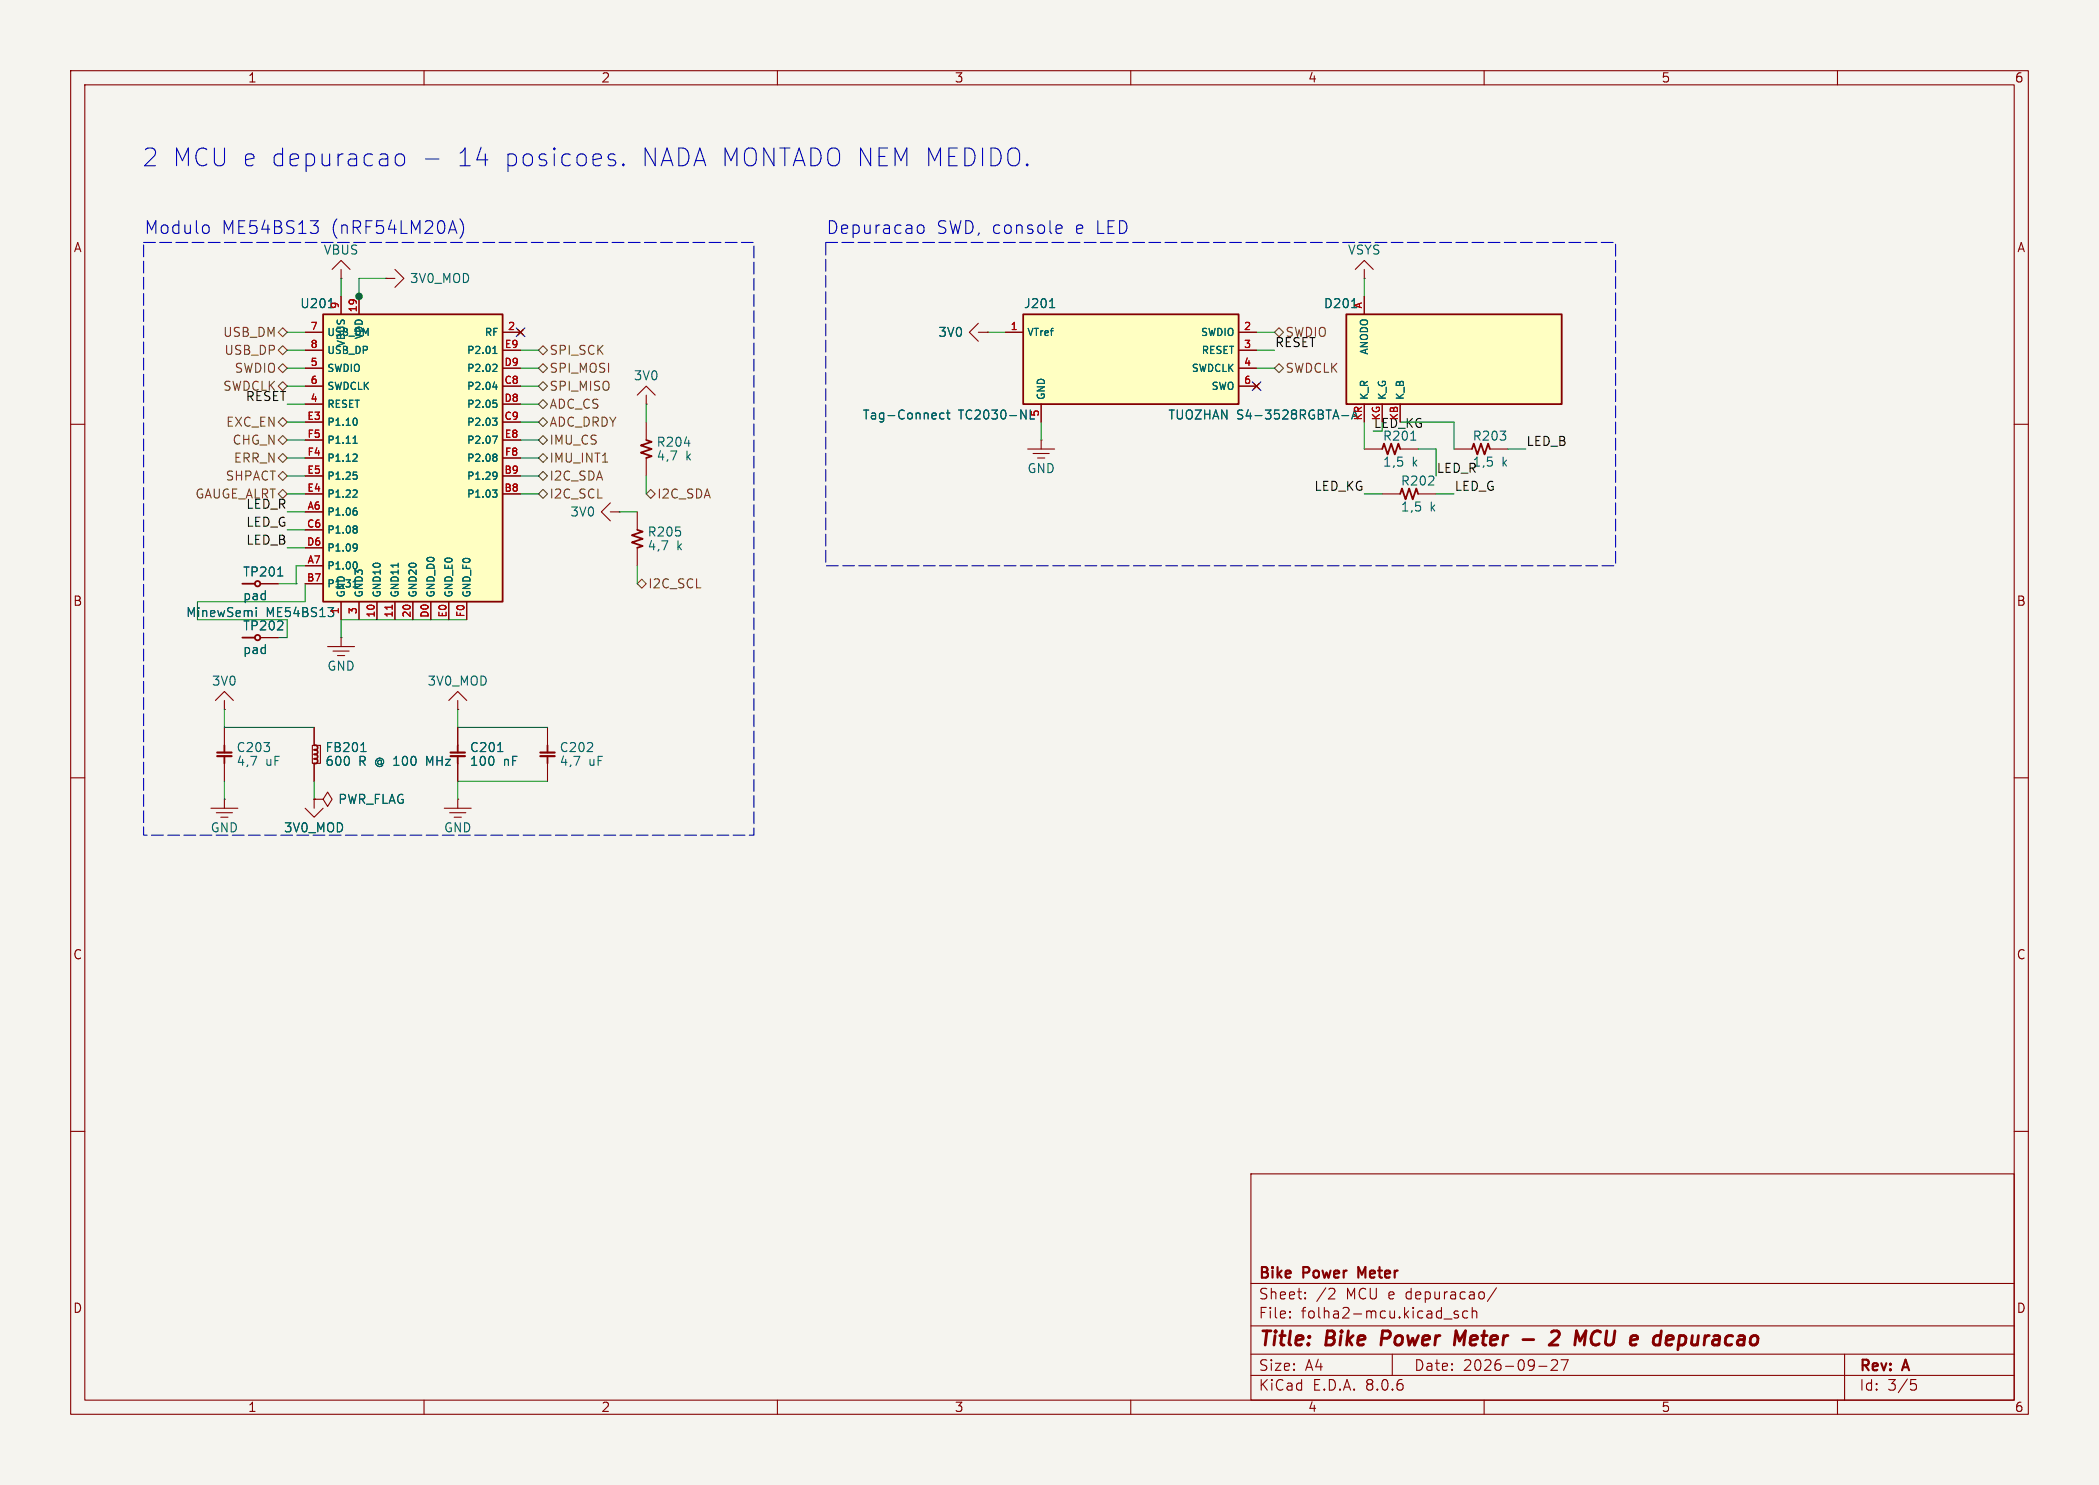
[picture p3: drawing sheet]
<svg xmlns="http://www.w3.org/2000/svg" width="297mm" height="210mm" viewBox="0 0 297 210" stroke-linecap="round" stroke-linejoin="round" font-family="sans-serif">
<path d="M0 0h297v210h-297z" fill="#f5f4ef" stroke="#f5f4ef" stroke-width=".14"/>
<g fill="none" stroke="#840000" stroke-width=".15">
<path d="M10 10h277v190h-277zM12 12h273v186h-273zM60 10v2M110 10v2M160 10v2M210 10v2M260 10v2M191.8 38.1l1.2-1.3 1.3 1.3M193 39.4h.1M193 38.1v1.3M10 60h2M91.4 59.7v2.5"/>
<path d="M138.4 45.7l-1.2 1.3 1.2 1.3M138.4 47h1.3M139.7 47h.1M285 60h2M86.4 71.1l-1.3 1.3 1.3 1.3M86.4 72.4h1.2M87.6 72.4h.1M90.2 72.4v2.5M90.2 77.5v2.5M91.4 64.8v2.5M145.4 63.5h3.8M146.2 64.1h2.3"/>
<path d="M146.8 64.8h1M147.3 62.2h.1M147.3 62.2v1.3M193 63.5h2.6M198.1 63.5h2.6M30.5 99.1l1.2-1.3 1.3 1.3M31.7 99.1v1.2M10 110h2M31.7 100.3h.1M44.2 105.4h1.1v2.6h-1.1zM44.4 113h.1M44.4 102.9v2.5"/>
<path d="M44.4 108v2.5M44.4 113h1.3M46.4 112l.6 1-.6 1-.7-1zM285 110h2M10 160h2M285 160h2M177 166h108v32h-108zM60 198v2M110 198v2M160 198v2M177 194.5h108M177 191.5h108"/>
<path d="M177 187.5h108M177 181.5h108M182.5 186.3h.1l-.1 .1M182.5 186.3v.1M182.5 185.5v.1M182.5 185.5h.1l-.1 .1M184.7 183.6v.1M184.7 183.6h-.1l.1 .1M184.7 182.8v.1M184.7 182.8h-.1l.1 .1M188.2 182.2l.5 .1a.41 .41 0 0 1 .1 .5l-.8 .9h.9M197 191.5v3"/>
<path d="M204.3 186.5h1.2M206.3 185.5l-.3-.1-.3 .2 .1 .2 .5 .2 .1 .1-.1 .2-.1 .1-.5-.1M207.7 185.5l-.5-.1-.2 .3v.4l.1 .2 .1 .1 .5-.1M208.3 185.5a.37 .37 0 0 1 .7 .1v.8M208.3 184.9v1.5M210 198v2M211.7 182.1l-1.2 2M217.7 193.2h1.2M219.5 192.4l.2-.1 .5 .1a.41 .41 0 0 1 .1 .5l-.8 .9h.9M220.9 192.3h1l-.7 1.5M260 198v2M261 191.5v6.5"/>
<path d="M270.4 195.1h.7M270.5 195.7h.4l.3 .3v.3l-.2 .2-.5 .1"/>
</g>
<path d="M195.6 188.2l-.2 2M207.4 188.2l-.9 1.4-.5-1.4-.2 2M215.5 189.4h1.5M219.5 188.4l.3-.2h.5a.45 .45 0 0 1 .3 .6l-.1 .3-1.3 1.1h1.2M225.2 189.9a.68 .68 0 0 0 1 .2M226.1 188.2a.88 .88 0 0 0-.9 .9M234.4 188.9l.6 .1M234.8 190.1l-.5 .1M235.1 188.2l-.3 2M237.8 188.9l.6 .1 .2 .3-.1 .5-.4 .4" fill="none" stroke="#840000" stroke-width=".4"/>
<path d="M192.7 180.3l-.5-1.1v1.5" fill="none" stroke="#840000" stroke-width=".3"/>
<path d="M90.2 74.9l.7 .3-1.5 .5 1.5 .5-1.5 .5 1.5 .5-.7 .3M91.4 62.2l.8 .3-1.5 .5 1.5 .5-1.5 .5 1.5 .5-.8 .3M195.6 63.5l.2-.8 .5 1.6 .5-1.6 .6 1.6 .5-1.6 .2 .8M44.5 105.4h.2l.2 .2-.1 .4h-.4h.3l.2 .2-.1 .4-.4 .1h.4l.1 .4-.2 .2h-.3h.4l.2 .3-.2 .3-.4 .1" fill="none" stroke="#840000" stroke-width=".25"/>
<path d="M96.8 62.7h.8M199.6 62.2h.7M51.1 106.3h.7M51.3 105.2l.1-.2v1.3" fill="none" stroke="#006464" stroke-width=".15"/>
<path d="M45.7 44.5h25.4v40.6h-25.4z" fill="#ffffc2"/>
<g fill="none" stroke="#840000" stroke-width=".25">
<path d="M45.7 44.5h25.4v40.6h-25.4zM34.3 82.6h1.8"/>
<circle cx="36.4" cy="82.6" r=".38"/>
</g>
<g fill="none" stroke="#840000" stroke-width=".15">
<path d="M43.2 47h2.5M43.2 57.2h2.5M43.2 52.1h2.5M43.2 54.6h2.5M43.2 49.5h2.5M43.2 59.7h2.5M48.3 41.9v2.6M50.8 41.9v2.6M71.1 47h2.6M71.1 57.2h2.6M71.1 52.1h2.6M71.1 54.6h2.6"/>
<path d="M71.1 49.5h2.6M71.1 59.7h2.6M73.3 46.6l.7 .8M74 46.6l-.7 .8M43.2 72.4h2.5M43.2 69.9h2.5M43.2 67.3h2.5M43.2 74.9h2.5M43.2 77.5h2.5M43.2 62.2h2.5M43.2 64.8h2.5M71.1 69.9h2.6"/>
<path d="M71.1 67.3h2.6M71.1 62.2h2.6M71.1 64.8h2.6M36.8 82.6h2.6M43.2 80h2.5M43.2 82.6h2.5M48.3 85.1v2.5M50.8 85.1v2.5M53.3 85.1v2.5M55.9 85.1v2.5M58.4 85.1v2.5M61 85.1v2.5"/>
<path d="M63.5 85.1v2.5M66 85.1v2.5"/>
</g>
<g fill="none" stroke="#006464" stroke-width=".15">
<path d="M46.5 43.5h.7M50.3 59.1a.64 .64 0 0 1 0 1.1M69.7 59.1h.6l-.3 .4 .3 .1v.4l-.2 .2h-.3M69.7 54.7h.7M69.7 50h.6M69.8 56.6h.5M69.8 49.2l.2-.2v1M69.9 51.5l.3 .1 .1 .2-.6 .7h.6M69.9 57h.2l.2 .2-.1 .4h-.3M70.2 54.4v.7M50 62.7h.5M50 66.8h.5"/>
<path d="M50.1 61.9l.1-.2v1M50.2 71.8h.2M50.3 79.5l.1 .1 .1 .2v.5M50.3 72.2l.2 .2v.3l-.2 .2M50.3 64.2l.2 .2v.3l-.6 .5h.6M50.3 67.1l.2 .2v.3l-.2 .2M50.3 69.3l.2 .2v.2l-.6 .6h.6M50.3 74.4l.2 .2-.2 .2 .2 .1v.3l-.2 .2M50.3 76.9l.2 .1a.83 .83 0 0 1-.2 .9M50.5 77.4l-.2 .1M56.3 79.6v.6M69.7 69.3h.6l-.3 .4 .3 .1v.3l-.2 .2h-.3"/>
<path d="M69.7 61.7h.7l-.5 1M69.9 64.2l.3 .1 .1 .1-.2 .3M69.9 66.8l.4 .1a.67 .67 0 0 1-.3 .9M69.9 64.7h.2M70.1 64.7h.2v.3l-.1 .2h-.3M70.3 67.2l-.1 .1-.3 .1M36.3 86.3v.9M39.3 81.5h.7M46.4 85.9h.8l-.4 .5M50 83h.5"/>
</g>
<path d="M55.5 85.6v.6" fill="none" stroke="#a90000" stroke-width=".15"/>
<path d="M144.8 44.5h30.5v12.7h-30.5z" fill="#ffffc2"/>
<path d="M144.8 44.5h30.5v12.7h-30.5z" fill="none" stroke="#840000" stroke-width=".25"/>
<path d="M142.2 47h2.6M147.3 57.2v2.5M175.3 47h2.5M175.3 49.5h2.5M175.3 52.1h2.5M175.3 54.6h2.5M177.4 54.2l.8 .8M178.2 54.2l-.8 .8" fill="none" stroke="#840000" stroke-width=".15"/>
<path d="M133.6 58.5l-.4-.1-.2 .2v.4l.1 .2h.5M133.9 58.4h.5M134.1 58v1.1l.1 .1 .2 .1M148.5 43.5h.7" fill="none" stroke="#006464" stroke-width=".15"/>
<path d="M190.5 44.5h30.5v12.7h-30.5z" fill="#ffffc2"/>
<g fill="none" stroke="#840000" stroke-width=".25">
<path d="M190.5 44.5h30.5v12.7h-30.5zM198.1 69.9l.3-.8 .5 1.5 .5-1.5 .5 1.5 .5-1.5 .3 .8M208.3 63.5l.2-.8 .5 1.6 .5-1.6 .6 1.6 .5-1.6 .2 .8M34.3 90.2h1.8M31.7 105.4v1M31.7 106.9v1.1M64.8 105.4v1M77.5 105.4v1M77.5 106.9v1.1"/>
<circle cx="36.4" cy="90.2" r=".38"/>
</g>
<g fill="none" stroke="#840000" stroke-width=".15">
<path d="M47 38.1l1.3-1.3 1.2 1.3M48.3 39.4h.1M48.3 38.1v1.3M54.6 39.4h.1M54.6 39.4h1.3M55.9 38.1l1.2 1.3-1.2 1.2M43.2 47h2.5M43.2 49.5h2.5M43.2 52.1h2.5M43.2 54.6h2.5M43.2 57.2h2.5M43.2 59.7h2.5"/>
<path d="M48.3 41.9v2.6M50.8 41.9v2.6M71.1 47h2.6M71.1 49.5h2.6M71.1 52.1h2.6M71.1 54.6h2.6M71.1 57.2h2.6M71.1 59.7h2.6M73.3 46.6l.7 .8M74 46.6l-.7 .8M90.2 55.9l1.2-1.3 1.3 1.3M91.4 57.2h.1"/>
<path d="M91.4 55.9v1.3M139.7 47h.1M142.2 47h2.6M147.3 57.2v2.5M175.3 47h2.5M175.3 49.5h2.5M175.3 52.1h2.5M175.3 54.6h2.5M177.4 54.2l.8 .8M178.2 54.2l-.8 .8M193 41.9v2.6M193 57.2v2.5"/>
<path d="M195.6 57.2v2.5M198.1 57.2v2.5M43.2 69.9h2.5M43.2 72.4h2.5M43.2 67.3h2.5M43.2 74.9h2.5M43.2 77.5h2.5M43.2 62.2h2.5M43.2 64.8h2.5M71.1 69.9h2.6M71.1 67.3h2.6M71.1 62.2h2.6"/>
<path d="M71.1 64.8h2.6M195.6 69.9h2.5M200.7 69.9h2.5M205.7 63.5h2.6M210.8 63.5h2.6M36.8 90.2h2.6M36.8 82.6h2.6M43.2 82.6h2.5M43.2 80h2.5M46.4 91.4h3.8M47.1 92.1h2.3M47.8 92.7h1"/>
<path d="M48.3 90.2h.1M48.3 85.1v2.5M48.3 90.2v1.2M50.8 85.1v2.5M53.3 85.1v2.5M55.9 85.1v2.5M58.4 85.1v2.5M61 85.1v2.5M63.5 99.1l1.3-1.3 1.2 1.3M63.5 85.1v2.5M64.8 99.1v1.2M66 85.1v2.5"/>
<path d="M29.8 114.3h3.9M30.6 114.9h2.3M31.2 115.6h1.1M31.7 113h.1M31.7 102.9v2.5M31.7 108v2.5M31.7 113v1.3M43.2 114.3l1.2 1.3 1.3-1.3M44.4 113h.1M44.4 102.9v2.5M44.4 108v2.5M44.4 113v1.3"/>
<path d="M62.9 114.3h3.8M63.6 114.9h2.3M64.3 115.6h1M64.8 100.3h.1M64.8 113h.1M64.8 102.9v2.5M64.8 108v2.5M64.8 113v1.3M77.5 102.9v2.5M77.5 108v2.5"/>
</g>
<g fill="none" stroke="#006464" stroke-width=".15">
<path d="M46.5 43.5h.7M50.3 59.1a.64 .64 0 0 1 0 1.1M69.7 59.1h.6l-.3 .4 .3 .1v.4l-.2 .2h-.3M69.7 54.7h.7M69.7 50h.6M69.8 56.6h.5M69.8 49.2l.2-.2v1M69.9 51.5l.3 .1 .1 .2-.6 .7h.6M69.9 57h.2l.2 .2-.1 .4h-.3M70.2 54.4v.7M133.6 58.5l-.4-.1-.2 .2v.4l.1 .2h.5M133.9 58.4h.5"/>
<path d="M134.1 58v1.1l.1 .1 .2 .1M148.5 43.5h.7M189.9 58.8h.9M191.3 43.5h.7M191.7 58l-.4 1.3M50 62.7h.5M50 66.8h.5M50.1 61.9l.1-.2v1M50.2 71.8h.2M50.3 79.5l.1 .1 .1 .2v.5M50.3 72.2l.2 .2v.3l-.2 .2M50.3 64.2l.2 .2v.3l-.6 .5h.6"/>
<path d="M50.3 67.1l.2 .2v.3l-.2 .2M50.3 69.3l.2 .2v.2l-.6 .6h.6M50.3 74.4l.2 .2-.2 .2 .2 .1v.3l-.2 .2M50.3 76.9l.2 .1a.83 .83 0 0 1-.2 .9M50.5 77.4l-.2 .1M56.3 79.6v.6M69.7 69.3h.6l-.3 .4 .3 .1v.3l-.2 .2h-.3M69.7 61.7h.7l-.5 1M69.9 64.2l.3 .1 .1 .1-.2 .3M69.9 66.8l.4 .1a.67 .67 0 0 1-.3 .9M69.9 64.7h.2M70.1 64.7h.2v.3l-.1 .2h-.3"/>
<path d="M70.3 67.2l-.1 .1-.3 .1M36.3 86.3v.9M39.3 81.5h.7M46.4 85.9h.8l-.4 .5M50 83h.5M51.1 106.3h.7M51.3 105.2l.1-.2v1.3M70.4 106.3h.8"/>
</g>
<path d="M30.7 106.4h2.1M30.7 106.9h2.1M63.8 106.4h2M63.8 106.9h2M76.5 106.4h2M76.5 106.9h2" fill="none" stroke="#840000" stroke-width=".31"/>
<g fill="none" stroke="#725600" stroke-width=".15">
<path d="M39.4 49.5l.6-.6 .6 .6-.6 .7zM39.4 47l.6-.6 .6 .6-.6 .6zM39.4 59.7l.6-.6 .6 .6-.6 .6zM40 54l.6 .6-.6 .6-.6-.6zM40 51.4l.6 .7-.6 .6-.6-.6zM76.2 59.7l.6-.6 .7 .6-.7 .6zM76.2 57.2l.6-.7 .7 .7-.7 .6zM76.2 52.1l.6-.7 .7 .7-.7 .6zM76.2 49.5l.6-.6 .7 .6-.7 .7zM76.8 54l.7 .6-.7 .6-.6-.6zM180.3 47l.7-.6 .6 .6-.6 .6zM181 51.4l.6 .7-.6 .6-.7-.6z"/>
<path d="M39.4 69.9l.6-.7 .6 .7-.6 .6zM39.4 67.3l.6-.6 .6 .6-.6 .6zM39.4 62.2l.6-.6 .6 .6-.6 .7zM39.4 64.8l.6-.7 .6 .7-.6 .6zM76.2 69.9l.6-.7 .7 .7-.7 .6zM76.2 67.3l.6-.6 .7 .6-.7 .6zM76.2 62.2l.6-.6 .7 .6-.7 .7zM76.2 64.8l.6-.7 .7 .7-.7 .6zM91.4 69.9l.7-.7 .6 .7-.6 .6zM90.2 82.6l.6-.7 .6 .7-.6 .6z"/>
</g>
<g fill="none" stroke="#0000c2" stroke-width=".15">
<path d="M29.2 31.8l.4 .4v.5l-.4 .3M43.9 31.2h1.1l-.6 .7M44.7 31.9l.3 .3v.5l-.3 .3M56.1 22a.68 .68 0 0 1 .6-.2 .68 .68 0 0 1 .5 .4v.8a.68 .68 0 0 1-.6 .5 .68 .68 0 0 1-.7-.5v-.8zM60.2 22.5h1.9M65.1 31a2.07 2.07 0 0 1 0 2.7M86.4 21.8l.6 .1M86.4 22.6l.6 .1 .1 .4-.1 .2-.2 .1h-.5M88.2 23.2l.1 .1-.1 .1M88.2 23.2l-.1 .1 .1 .1M88.2 23.2v.2M129.9 32a.49 .49 0 0 1 .5-.2 .49 .49 0 0 1 .3 .4v.5a.49 .49 0 0 1-.3 .3 .49 .49 0 0 1-.5-.2"/>
<path d="M149.7 31.8l.5 .1 .1 .3-.9 .2M150.2 32.9l-.5 .1"/>
</g>
<path d="M20.3 34.3h86.4v83.8h-86.4zM116.8 34.3h111.8v45.7h-111.8z" fill="none" stroke="#0000c2" stroke-width=".15" stroke-dasharray="1.7 .6"/>
<g fill="none" stroke="#009600" stroke-width=".15">
<path d="M48.3 39.4v2.5M54.6 39.4h-3.8v2.5M193 39.4v2.5M40.6 57.2h2.6M40.6 59.7h2.6M40.6 54.6h2.6M40.6 52.1h2.6M40.6 49.5h2.6M40.6 47h2.6M50.8 41.9h.1M73.7 57.2h2.5M73.7 59.7h2.5"/>
<path d="M73.7 54.6h2.5M73.7 52.1h2.5M73.7 49.5h2.5M91.4 57.2v2.5M139.7 47h2.5M147.3 59.7v2.5M177.8 52.1h2.5M177.8 49.5h2.5M177.8 47h2.5M193 59.7v3.8M198.1 59.7h7.6v3.8M40.6 69.9h2.6"/>
<path d="M40.6 67.3h2.6M40.6 62.2h2.6M40.6 64.8h2.6M40.6 72.4h2.6M40.6 77.5h2.6M40.6 74.9h2.6M73.7 69.9h2.5M73.7 67.3h2.5M73.7 62.2h2.5M73.7 64.8h2.5M87.6 72.4h2.6M91.4 67.3v2.6"/>
<path d="M193 69.9h2.6M200.7 63.5h2.5v3.8M203.2 69.9h2.5M213.4 63.5h2.5M39.4 82.6h2.5M41.9 82.6h.1M43.2 80h-1.3v2.6M43.2 82.6v2.5h-15.3v2.5h12.7v2.6h-1.2M66 87.6h-17.7v2.6M90.2 80v2.6M31.7 100.3v2.6h12.7M31.7 110.5v2.5"/>
<path d="M44.4 110.5v2.5M64.8 100.3v2.6h12.7M77.5 110.5h-12.7v2.5"/>
</g>
<path d="M73.1 46.4l1.2 1.2M74.3 46.4l-1.2 1.2M177.2 54l1.2 1.2M178.4 54l-1.2 1.2" fill="none" stroke="#000084" stroke-width=".15"/>
<path d="M55.5 85.6v.6" fill="none" stroke="#a90000" stroke-width=".15"/>
<circle cx="50.8" cy="41.9" r=".46" fill="#009600" stroke="#009600" stroke-width=".15"/>
<g font-size="3.5" fill="#0000c2">
<text x="20" y="23.8">2 MCU e depuracao</text>
<text x="64.3" y="23.8">14</text>
<text x="70.9" y="23.8">posicoes.</text>
<text x="90.3" y="23.8">NADA MONTADO NEM MEDIDO.</text>
</g>
<g font-size="2.8" fill="#840000">
<text x="178" y="190.9">Title:</text>
<text x="187.7" y="190.9">Bike</text>
<text x="196.3" y="190.9">Power</text>
<text x="207.4" y="190.9">Meter</text>
<text x="222.7" y="190.9">2</text>
<text x="226.9" y="190.9">MCU</text>
<text x="235.6" y="190.9">e</text>
<text x="239.6" y="190.9">depuracao</text>
</g>
<g font-size="2.5" fill="#0000c2">
<text x="20.3" y="33.2">Modulo</text>
<text x="31.3" y="33.2">ME54BS13</text>
<text x="46.8" y="33.2">(nRF54LM20A)</text>
<text x="116.8" y="33.2">Depuracao</text>
<text x="132.5" y="33.2">SWD, console</text>
<text x="152.2" y="33.2">e LED</text>
</g>
<g font-size="2.1" fill="#840000">
<text x="178" y="184">Sheet:</text>
<text x="178" y="181.2">Bike</text>
<text x="184.5" y="181.2">Power</text>
<text x="186.2" y="184">/2</text>
<text x="190.5" y="184">MCU e depuracao/</text>
<text x="192.8" y="181.2">Meter</text>
<text x="178" y="186.7">File:</text>
<text x="184.1" y="186.7">folha2-mcu.kicad_sch</text>
<text x="178" y="196.9">KiCad</text>
<text x="178" y="194.1">Size:</text>
<text x="184.7" y="194.1">A4</text>
<text x="185.7" y="196.9">E.D.A.</text>
<text x="193.3" y="196.9">8.0.6</text>
<text x="200" y="194.1">Date:</text>
<text x="207" y="194.1">2026-09-27</text>
<text x="263" y="194.3">Rev:</text>
<text x="263" y="196.9">Id:</text>
<text x="267.1" y="196.9">3/5</text>
<text x="269.4" y="194.3">A</text>
</g>
<g font-size="1.8" fill="#840000">
<text x="35" y="11.9">1</text>
<text x="85" y="11.9">2</text>
<text x="135" y="11.9">3</text>
<text x="185" y="11.9">4</text>
<text x="235" y="11.9">5</text>
<text x="285" y="11.9">6</text>
<text x="10.3" y="35.9">A</text>
<text x="285.3" y="35.9">A</text>
<text x="10.3" y="85.9">B</text>
<text x="285.3" y="85.9">B</text>
<text x="10.3" y="135.9">C</text>
<text x="285.3" y="135.9">C</text>
<text x="10.3" y="185.9">D</text>
<text x="285.3" y="185.9">D</text>
<text x="35" y="199.9">1</text>
<text x="85" y="199.9">2</text>
<text x="135" y="199.9">3</text>
<text x="185" y="199.9">4</text>
<text x="235" y="199.9">5</text>
<text x="285" y="199.9">6</text>
</g>
<g font-size="1.8" fill="#006464">
<text x="45.7" y="36.2">VBUS</text>
<text x="57.9" y="40.2">3V0_MOD</text>
<text x="190.6" y="36.2">VSYS</text>
<text x="42.4" y="43.8">U201</text>
<text x="132.7" y="47.9">3V0</text>
<text x="144.8" y="43.8">J201</text>
<text x="187.2" y="43.8">D201</text>
<text x="89.6" y="54">3V0</text>
<text x="122" y="59.5">Tag-Connect</text>
<text x="135.6" y="59.5">TC2030-NL</text>
<text x="165.2" y="59.5">TUOZHAN S4-3528RGBTA-A</text>
<text x="92.8" y="63.4">R204</text>
<text x="92.8" y="65.3">4,7</text>
<text x="97" y="65.3">k</text>
<text x="195.6" y="62.5">R201</text>
<text x="208.3" y="62.5">R203</text>
<text x="145.3" y="67.1">GND</text>
<text x="195.6" y="66.2">1,5</text>
<text x="198.1" y="68.9">R202</text>
<text x="199.8" y="66.2">k</text>
<text x="212.5" y="66.2">k</text>
<text x="80.6" y="73.3">3V0</text>
<text x="91.5" y="76.1">R205</text>
<text x="198.1" y="72.6">1,5</text>
<text x="202.3" y="72.6">k</text>
<text x="34.3" y="81.7">TP201</text>
<text x="91.5" y="78">4,7</text>
<text x="95.7" y="78">k</text>
<text x="26.2" y="87.5">MinewSemi</text>
<text x="34.3" y="89.4">TP202</text>
<text x="34.3" y="85.1">pad</text>
<text x="37.6" y="87.5">ME54BS13</text>
<text x="34.3" y="92.7">pad</text>
<text x="46.2" y="95.1">GND</text>
<text x="29.9" y="97.2">3V0</text>
<text x="60.4" y="97.2">3V0_MOD</text>
<text x="33.4" y="106.6">C203</text>
<text x="45.9" y="106.6">FB201</text>
<text x="66.4" y="106.6">C201</text>
<text x="79.1" y="106.6">C202</text>
<text x="33.4" y="108.5">4,7</text>
<text x="37.6" y="108.5">uF</text>
<text x="45.9" y="108.5">600</text>
<text x="47.8" y="113.9">PWR_FLAG</text>
<text x="50.7" y="108.5">R @ 100</text>
<text x="60.8" y="108.5">MHz</text>
<text x="66.4" y="108.5">100</text>
<text x="71.2" y="108.5">nF</text>
<text x="79.1" y="108.5">4,7</text>
<text x="83.3" y="108.5">uF</text>
<text x="29.7" y="117.9">GND</text>
<text x="40.1" y="117.9">3V0_MOD</text>
<text x="62.7" y="117.9">GND</text>
</g>
<g font-size="1.8" fill="#725600">
<text x="31.5" y="47.9">USB_DM</text>
<text x="181.8" y="47.9">SWDIO</text>
<text x="31.7" y="50.4">USB_DP</text>
<text x="33.1" y="52.9">SWDIO</text>
<text x="77.7" y="52.9">SPI_MOSI</text>
<text x="77.7" y="50.4">SPI_SCK</text>
<text x="181.8" y="52.9">SWDCLK</text>
<text x="31.5" y="55.5">SWDCLK</text>
<text x="77.7" y="58">ADC_CS</text>
<text x="77.7" y="55.5">SPI_MISO</text>
<text x="31.9" y="60.6">EXC_EN</text>
<text x="32.8" y="63.1">CHG_N</text>
<text x="33" y="65.6">ERR_N</text>
<text x="77.7" y="63.1">IMU_CS</text>
<text x="77.7" y="65.6">IMU_INT1</text>
<text x="77.7" y="60.6">ADC_DRDY</text>
<text x="27.5" y="70.7">GAUGE_ALRT</text>
<text x="31.8" y="68.2">SHPACT</text>
<text x="77.7" y="70.7">I2C_SCL</text>
<text x="77.7" y="68.2">I2C_SDA</text>
<text x="92.9" y="70.7">I2C_SDA</text>
<text x="91.6" y="83.4">I2C_SCL</text>
</g>
<g font-size="1.8" fill="#0f0f0f">
<text x="180.3" y="49.2">RESET</text>
<text x="34.7" y="56.8">RESET</text>
<text x="215.9" y="63.2">LED_B</text>
<text x="185.9" y="69.5">LED_KG</text>
<text x="203.2" y="67">LED_R</text>
<text x="205.7" y="69.5">LED_G</text>
<text x="208.3" y="66.2">1,5</text>
<text x="34.8" y="72">LED_R</text>
<text x="34.8" y="77.1">LED_B</text>
<text x="34.8" y="74.6">LED_G</text>
</g>
<text font-size="1.8" fill="#009600" x="194.3" y="60.6">LED_KG</text>
<g font-size="1.4" fill="#a90000">
<text x="43.8" y="46.7">7</text>
<text x="48" y="43.8" transform="rotate(-90 48 43.8)">9</text>
<text x="50.5" y="44.3" transform="rotate(-90 50.5 44.3)">19</text>
<text x="71.8" y="46.7">2</text>
<text x="142.9" y="46.7">1</text>
<text x="175.9" y="46.7">2</text>
<text x="192.8" y="43.7" transform="rotate(-90 192.8 43.7)">A</text>
<text x="43.8" y="51.8">5</text>
<text x="43.8" y="49.3">8</text>
<text x="71.3" y="51.8">D9</text>
<text x="71.3" y="49.3">E9</text>
<text x="175.9" y="49.3">3</text>
<text x="175.9" y="51.8">4</text>
<text x="43.4" y="59.4">E3</text>
<text x="43.8" y="56.9">4</text>
<text x="43.8" y="54.4">6</text>
<text x="71.3" y="54.4">C8</text>
<text x="71.3" y="59.4">C9</text>
<text x="71.3" y="56.9">D8</text>
<text x="147.1" y="59" transform="rotate(-90 147.1 59)">5</text>
<text x="175.9" y="54.4">6</text>
<text x="192.8" y="59.6" transform="rotate(-90 192.8 59.6)">KR</text>
<text x="195.3" y="59.6" transform="rotate(-90 195.3 59.6)">KG</text>
<text x="197.9" y="59.6" transform="rotate(-90 197.9 59.6)">KB</text>
<text x="43.4" y="64.5">F4</text>
<text x="43.4" y="62">F5</text>
<text x="71.3" y="62">E8</text>
<text x="71.3" y="64.5">F8</text>
<text x="43.4" y="69.6">E4</text>
<text x="43.4" y="67.1">E5</text>
<text x="71.3" y="69.6">B8</text>
<text x="71.3" y="67.1">B9</text>
<text x="43.3" y="74.7">C6</text>
<text x="43.3" y="77.2">D6</text>
<text x="43.4" y="72.1">A6</text>
<text x="43.3" y="82.3">B7</text>
<text x="43.4" y="79.8">A7</text>
<text x="48" y="87" transform="rotate(-90 48 87)">1</text>
<text x="50.5" y="87" transform="rotate(-90 50.5 87)">3</text>
<text x="53.1" y="87.5" transform="rotate(-90 53.1 87.5)">10</text>
<text x="55.6" y="87.5" transform="rotate(-90 55.6 87.5)">11</text>
<text x="58.2" y="87.5" transform="rotate(-90 58.2 87.5)">20</text>
<text x="60.7" y="87.5" transform="rotate(-90 60.7 87.5)">D0</text>
<text x="63.2" y="87.4" transform="rotate(-90 63.2 87.4)">E0</text>
<text x="65.8" y="87.4" transform="rotate(-90 65.8 87.4)">F0</text>
</g>
<g font-size="1.4" fill="#006464">
<text x="46.2" y="47.7">USB_DM</text>
<text x="68.5" y="47.7">RF</text>
<text x="145.3" y="47.7">VTref</text>
<text x="169.8" y="47.7">SWDIO</text>
<text x="46.2" y="52.8">SWDIO</text>
<text x="46.2" y="50.3">USB_DP</text>
<text x="49" y="49.1" transform="rotate(-90 49 49.1)">VBUS</text>
<text x="51.5" y="48.1" transform="rotate(-90 51.5 48.1)">VDD</text>
<text x="66" y="52.8">P2.02</text>
<text x="66" y="50.3">P2.01</text>
<text x="168.5" y="52.8">SWDCLK</text>
<text x="169.9" y="50.3">RESET</text>
<text x="193.8" y="50.3" transform="rotate(-90 193.8 50.3)">ANODO</text>
<text x="46.2" y="57.9">RESET</text>
<text x="46.2" y="55.3">SWDCLK</text>
<text x="66" y="55.3">P2.04</text>
<text x="66" y="57.9">P2.05</text>
<text x="148.1" y="56.6" transform="rotate(-90 148.1 56.6)">GND</text>
<text x="171.3" y="55.3">SWO</text>
<text x="193.8" y="56.6" transform="rotate(-90 193.8 56.6)">K_R</text>
<text x="196.3" y="56.6" transform="rotate(-90 196.3 56.6)">K_G</text>
<text x="198.9" y="56.6" transform="rotate(-90 198.9 56.6)">K_B</text>
<text x="46.2" y="60.4">P1.10</text>
<text x="46.2" y="65.5">P1.12</text>
<text x="46.2" y="63">P1.11</text>
<text x="66" y="60.4">P2.03</text>
<text x="66" y="63">P2.07</text>
<text x="66" y="65.5">P2.08</text>
<text x="46.2" y="70.6">P1.22</text>
<text x="46.2" y="68">P1.25</text>
<text x="66" y="70.6">P1.03</text>
<text x="66" y="68">P1.29</text>
<text x="46.2" y="73.1">P1.06</text>
<text x="46.2" y="75.7">P1.08</text>
<text x="46.2" y="80.7">P1.00</text>
<text x="46.2" y="83.3">P1.31</text>
<text x="46.2" y="78.2">P1.09</text>
<text x="49" y="84.6" transform="rotate(-90 49 84.6)">GND</text>
<text x="51.5" y="84.6" transform="rotate(-90 51.5 84.6)">GND3</text>
<text x="54.1" y="84.6" transform="rotate(-90 54.1 84.6)">GND10</text>
<text x="56.6" y="84.6" transform="rotate(-90 56.6 84.6)">GND11</text>
<text x="59.2" y="84.6" transform="rotate(-90 59.2 84.6)">GND20</text>
<text x="61.7" y="84.6" transform="rotate(-90 61.7 84.6)">GND_D0</text>
<text x="64.2" y="84.6" transform="rotate(-90 64.2 84.6)">GND_E0</text>
<text x="66.8" y="84.6" transform="rotate(-90 66.8 84.6)">GND_F0</text>
</g>
</svg>
